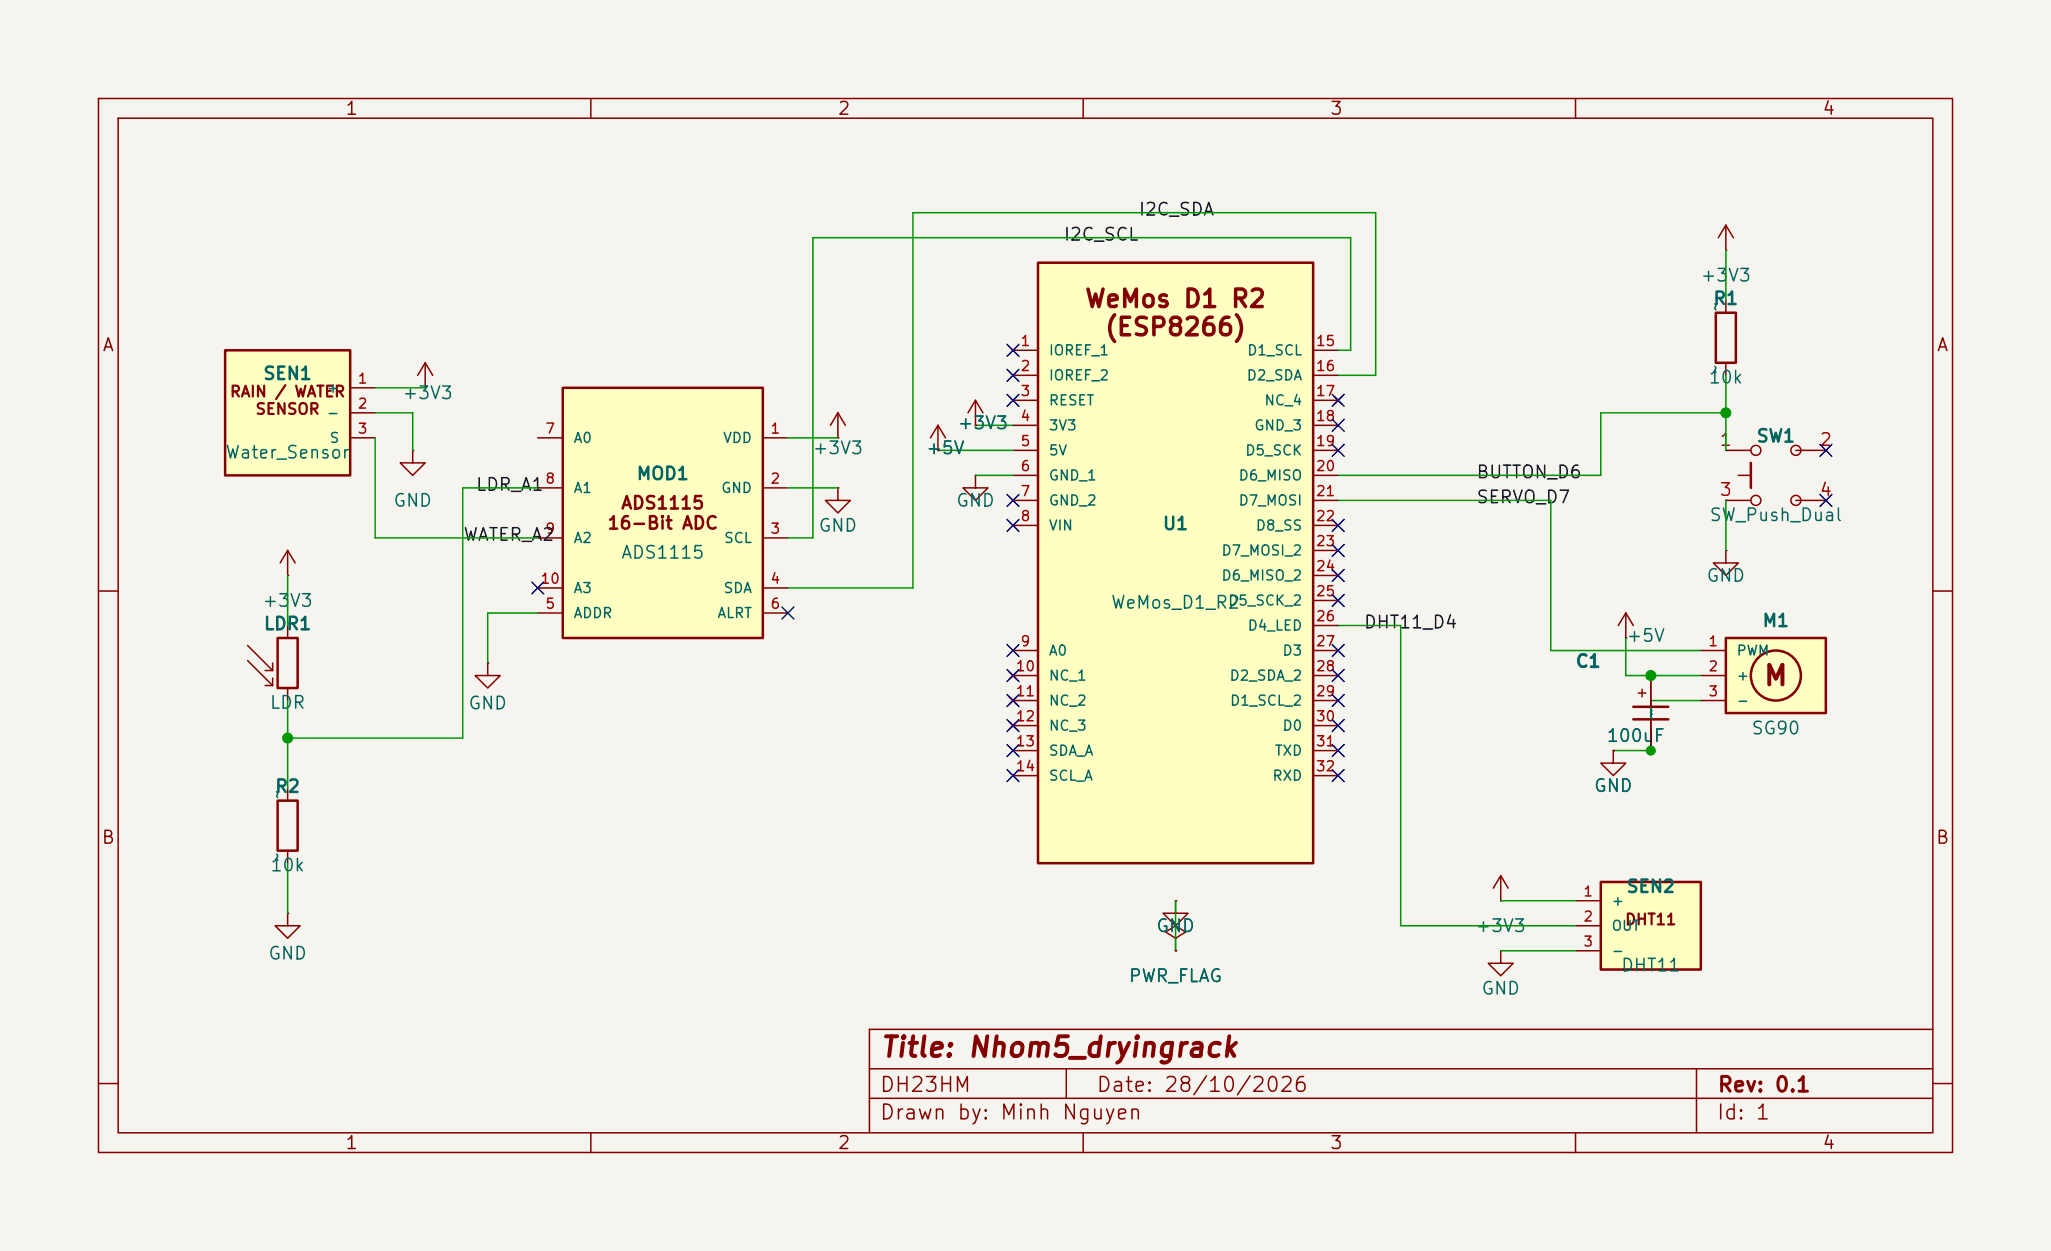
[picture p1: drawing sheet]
<svg xmlns="http://www.w3.org/2000/svg" width="208mm" height="127mm" viewBox="0 0 208 127" stroke-linecap="round" stroke-linejoin="round" font-family="sans-serif">
<path d="M0 0h208.3v127h-208.3z" fill="#f5f4ef" stroke="#f5f4ef" stroke-width=".1"/>
<g fill="none" stroke="#840000" stroke-width=".15">
<path d="M10 10h188.3v107h-188.3zM12 12h184.3v103h-184.3zM60 10v2M110 10v2M160 10v2M41.9 45.7v1.3h1.3l-1.3 1.3-1.3-1.3h1.3M41.9 45.7h.1M10 60h2M196.3 60h2M10 110h2M60 115v2M88.3 111.5h108"/>
<path d="M88.3 108.5h108M108.3 108.5v3M110 115v2M160 115v2M172.3 108.5v6.5M196.3 110h2M196.3 104.5h-108v10.5"/>
</g>
<path d="M22.9 35.6h12.7v12.7h-12.7z" fill="#ffffc2"/>
<path d="M22.9 35.6h12.7v12.7h-12.7z" fill="none" stroke="#840000" stroke-width=".25"/>
<path d="M35.6 39.4h2.5M35.6 41.9h2.5M35.6 44.5h2.5" fill="none" stroke="#840000" stroke-width=".15"/>
<path d="M175.3 64.8h10.1v7.6h-10.1z" fill="#ffffc2"/>
<g fill="none" stroke="#840000" stroke-width=".25">
<path d="M177.8 47v2.5M28.2 64.8h2v5.1h-2zM175.3 64.8h10.1v7.6h-10.1z"/>
<circle cx="180.3" cy="68.6" r="2.54"/>
</g>
<g fill="none" stroke="#840000" stroke-width=".15">
<path d="M29.2 58.4h.1M29.2 55.9v2.5M29.2 55.9l-.8 1.3M29.2 55.9l.8 1.3M95.2 45.7h.1M95.2 43.2l-.7 1.3M95.2 43.2l.8 1.3M95.2 43.2v2.5M175.3 45.7h.1M175.3 50.8h.1M175.3 55.9v1.3h1.2l-1.2 1.2-1.3-1.2h1.3M175.3 55.9h.1"/>
<path d="M175.3 45.7h2.5M175.3 50.8h2.5M176.5 48.3h1.3M182.4 45.7h3M182.4 50.8h3M185.4 45.7h.1M185.4 50.8h.1M25.1 65.5l2.6 2.6M25.1 67.1l2.6 2.5M26.9 68.1h.8M26.9 69.6h.8M27.7 67.3v.8"/>
<path d="M27.7 68.8v.8M29.2 63.5v1.3M29.2 69.9v1.2M172.7 66h2.6M172.7 68.6h2.6M172.7 71.1h2.6M119.4 95.3l1-.7-1-.6-1 .6 1 .7v1.2M119.4 96.5h.1M119.4 91.4v1.3h1.2l-1.2 1.3-1.3-1.3h1.3M119.4 91.4h.1M152.4 96.5v1.3h1.3l-1.3 1.3-1.3-1.3h1.3M152.4 96.5h.1"/>
<circle cx="178.3" cy="50.8" r=".51"/>
<circle cx="178.3" cy="45.7" r=".51"/>
<circle cx="182.4" cy="50.8" r=".51"/>
<circle cx="182.4" cy="45.7" r=".51"/>
</g>
<path d="M162.6 89.5h10.1v8.9h-10.1z" fill="#ffffc2"/>
<path d="M165.9 71.8h3.5M165.9 73h3.5M28.2 81.3h2v5.1h-2zM162.6 89.5h10.1v8.9h-10.1z" fill="none" stroke="#840000" stroke-width=".25"/>
<g fill="none" stroke="#840000" stroke-width=".15">
<path d="M85.1 49.5v1.3h1.3l-1.3 1.3-1.3-1.3h1.3M85.1 49.5h.1M85.1 44.5h.1M85.1 41.9l-.8 1.3M85.1 41.9l.8 1.3M85.1 41.9v2.6M99.1 48.3v1.2h1.2l-1.2 1.3-1.3-1.3h1.3M99.1 48.3h.1M163.8 76.2v1.3h1.3l-1.3 1.2-1.2-1.2h1.2M163.8 76.2h.1M165.1 64.8h.1M165.1 62.2l-.8 1.3"/>
<path d="M165.1 62.2l.8 1.3M165.1 62.2v2.6M166.4 70.4h.7M166.8 70v.7M167.6 68.6v3.2M167.6 73v3.2M29.2 92.7v1.3h1.3l-1.3 1.3-1.3-1.3h1.3M29.2 92.7h.1M29.2 80v1.3M29.2 86.4v1.2M152.4 91.4h.1M152.4 88.9l-.8 1.3"/>
<path d="M152.4 88.9l.8 1.3M152.4 88.9v2.5M160 91.4h2.6M160 94h2.6M160 96.5h2.6"/>
</g>
<path d="M57.1 39.4h20.4v25.4h-20.4z" fill="#ffffc2"/>
<path d="M57.1 39.4h20.4v25.4h-20.4zM174.2 31.8h2.1v5h-2.1z" fill="none" stroke="#840000" stroke-width=".25"/>
<g fill="none" stroke="#840000" stroke-width=".15">
<path d="M43.2 39.4h.1M43.2 36.8l-.8 1.3M43.2 36.8l.7 1.3M43.2 36.8v2.6M175.3 25.4h.1M175.3 22.9v2.5M175.3 30.5v1.3M175.3 36.8v1.3M175.3 22.9l-.8 1.2M175.3 22.9l.7 1.2M54.6 44.5h2.5M54.6 49.5h2.5"/>
<path d="M54.6 54.6h2.5M54.6 59.7h2.5M77.5 44.5h2.5M77.5 49.5h2.5M77.5 54.6h2.5M77.5 59.7h2.5M49.5 67.3v1.3h1.3l-1.3 1.3-1.2-1.3h1.2M49.5 67.3h.1M54.6 62.2h2.5M77.5 62.2h2.5"/>
</g>
<path d="M105.4 26.7h27.9v60.9h-27.9z" fill="#ffffc2"/>
<path d="M105.4 26.7h27.9v60.9h-27.9z" fill="none" stroke="#840000" stroke-width=".25"/>
<g fill="none" stroke="#840000" stroke-width=".15">
<path d="M102.9 35.6h2.5M102.9 38.1h2.5M133.3 35.6h2.6M133.3 38.1h2.6M95.2 45.7h.1M99.1 43.2h.1M99.1 40.6l-.8 1.3M99.1 40.6l.7 1.3M99.1 40.6v2.6M102.9 40.6h2.5M102.9 43.2h2.5M102.9 45.7h2.5"/>
<path d="M102.9 48.3h2.5M102.9 50.8h2.5M102.9 53.3h2.5M133.3 40.6h2.6M133.3 43.2h2.6M133.3 45.7h2.6M133.3 48.3h2.6M133.3 50.8h2.6M133.3 53.3h2.6M133.3 55.9h2.6M133.3 58.4h2.6M135.5 40.3l.8 .7"/>
<path d="M136.3 40.3l-.8 .7M102.5 68.2l.8 .8M102.5 70.7l.8 .8M102.5 73.3l.8 .7M102.9 66h2.5M102.9 68.6h2.5M102.9 71.1h2.5M102.9 73.7h2.5M102.9 76.2h2.5M102.9 78.7h2.5M103.3 68.2l-.8 .8M103.3 70.7l-.8 .8"/>
<path d="M103.3 73.3l-.8 .7M133.3 66h2.6M133.3 68.6h2.6M133.3 71.1h2.6M133.3 73.7h2.6M133.3 76.2h2.6M133.3 78.7h2.6M133.3 61h2.6M133.3 63.5h2.6M163.8 76.2h.1M167.6 68.6v3.2M167.6 73v3.2"/>
<path d="M119.4 91.4h.1M119.4 96.5h.1"/>
</g>
<g fill="none" stroke="#009600" stroke-width=".15">
<path d="M38.1 39.4h5.1M135.9 35.6h1.3v-11.5h-54.7v30.5h-2.5M135.9 38.1h3.8v-16.5h-47v38.1h-12.7M175.3 25.4v5.1M175.3 38.1v7.6M29.2 58.4v5.1M38.1 44.5v10.1h16.5M38.1 41.9h3.8v3.8M54.6 49.5h-7.6v25.4h-17.8M80 44.5h5.1M80 49.5h5.1M95.2 45.7h7.7"/>
<path d="M99.1 48.3h3.8M99.1 43.2h3.8M135.9 50.8h21.6v15.2h15.2M175.3 41.9h-12.7v6.4h-26.7M175.3 50.8v5.1M29.2 71.1v8.9M54.6 62.2h-5.1v5.1M135.9 63.5h6.3v30.5h17.8M165.1 64.8v3.8h7.6M172.7 71.1h-5.1v5.1h-3.8M29.2 87.6v5.1M119.4 91.4v5.1"/>
<path d="M152.4 96.5h7.6M152.4 91.4h7.6"/>
</g>
<g fill="none" stroke="#000084" stroke-width=".15">
<path d="M102.3 37.5l1.2 1.2M102.3 35l1.2 1.2M103.5 37.5l-1.2 1.2M103.5 35l-1.2 1.2M54 59.1l1.2 1.2M55.2 59.1l-1.2 1.2M102.3 52.7l1.2 1.2M102.3 50.2l1.2 1.2M102.3 40l1.2 1.2M103.5 52.7l-1.2 1.2M103.5 50.2l-1.2 1.2M103.5 40l-1.2 1.2"/>
<path d="M135.3 45.1l1.2 1.2M135.3 55.3l1.2 1.2M135.3 52.7l1.2 1.2M135.3 57.8l1.2 1.2M135.3 40l1.2 1.2M135.3 42.6l1.2 1.2M136.5 42.6l-1.2 1.2M136.5 40l-1.2 1.2M136.5 45.1l-1.2 1.2M136.5 55.3l-1.2 1.2M136.5 52.7l-1.2 1.2M136.5 57.8l-1.2 1.2"/>
<path d="M184.8 50.2l1.2 1.2M184.8 45.1l1.2 1.2M186 50.2l-1.2 1.2M186 45.1l-1.2 1.2M79.4 61.6l1.2 1.2M80.6 61.6l-1.2 1.2M102.3 65.4l1.2 1.2M102.3 75.6l1.2 1.2M102.3 73.1l1.2 1.2M102.3 78.1l1.2 1.2M102.3 70.5l1.2 1.2M102.3 68l1.2 1.2"/>
<path d="M103.5 65.4l-1.2 1.2M103.5 75.6l-1.2 1.2M103.5 73.1l-1.2 1.2M103.5 78.1l-1.2 1.2M103.5 70.5l-1.2 1.2M103.5 68l-1.2 1.2M135.3 65.4l1.2 1.2M135.3 60.4l1.2 1.2M135.3 78.1l1.2 1.2M135.3 73.1l1.2 1.2M135.3 75.6l1.2 1.2M135.3 70.5l1.2 1.2"/>
<path d="M135.3 68l1.2 1.2M136.5 65.4l-1.2 1.2M136.5 60.4l-1.2 1.2M136.5 78.1l-1.2 1.2M136.5 73.1l-1.2 1.2M136.5 75.6l-1.2 1.2M136.5 70.5l-1.2 1.2M136.5 68l-1.2 1.2"/>
</g>
<g fill="#009600" stroke="#009600" stroke-width=".1">
<circle cx="29.2" cy="74.9" r=".51"/>
<circle cx="167.6" cy="76.2" r=".46"/>
<circle cx="175.3" cy="41.9" r=".51"/>
<circle cx="167.6" cy="68.6" r=".51"/>
</g>
<g font-size="2" fill="#840000">
<text x="179" y="70.1">M</text>
<text x="89.3" y="107.8">Title: Nhom5_dryingrack</text>
</g>
<g font-size="1.8" fill="#840000">
<text x="110.1" y="31.7">WeMos D1 R2</text>
<text x="112.1" y="34.5">(ESP8266)</text>
</g>
<g font-size="1.5" fill="#840000">
<text x="89.2" y="111.2">DH23HM</text>
<text x="111.2" y="111.2">Date: 28/10/2026</text>
<text x="174.3" y="111.2">Rev: 0.1</text>
<text x="89.2" y="114">Drawn by: Minh Nguyen</text>
<text x="174.2" y="114">Id: 1</text>
</g>
<g font-size="1.3" fill="#840000">
<text x="35" y="12">1</text>
<text x="85" y="12">2</text>
<text x="135" y="12">3</text>
<text x="185" y="12">4</text>
<text x="10.3" y="36">A</text>
<text x="196.6" y="36">A</text>
<text x="63" y="52">ADS1115</text>
<text x="61.6" y="54.1">16-Bit ADC</text>
<text x="10.2" y="86">B</text>
<text x="196.5" y="86">B</text>
<text x="35" y="117">1</text>
<text x="85" y="117">2</text>
<text x="135" y="117">3</text>
<text x="185" y="117">4</text>
</g>
<g font-size="1.3" fill="#0f0f0f">
<text x="115.5" y="22.2">I2C_SDA</text>
<text x="107.9" y="24.7">I2C_SCL</text>
<text x="48.2" y="50.1">LDR_A1</text>
<text x="149.8" y="51.4">SERVO_D7</text>
<text x="149.8" y="48.9">BUTTON_D6</text>
<text x="47" y="55.2">WATER_A2</text>
<text x="138.4" y="64.1">DHT11_D4</text>
</g>
<g font-size="1.3" fill="#006464">
<text x="172.6" y="28.9">+3V3</text>
<text x="173.9" y="31.2">R1</text>
<text x="175.1" y="31.7" transform="rotate(-90 175.1 31.7)">~</text>
<text x="26.6" y="38.9">SEN1</text>
<text x="40.8" y="40.8">+3V3</text>
<text x="173.4" y="39.3">10k</text>
<text x="175.1" y="38" transform="rotate(-90 175.1 38)">~</text>
<text x="22.8" y="46.9">Water_Sensor</text>
<text x="82.4" y="46.4">+3V3</text>
<text x="93.9" y="46.4">+5V</text>
<text x="97.2" y="43.9">+3V3</text>
<text x="178.3" y="45.2">SW1</text>
<text x="39.8" y="51.8">GND</text>
<text x="64.6" y="49">MOD1</text>
<text x="97" y="51.8">GND</text>
<text x="173.5" y="53.2">SW_Push_Dual</text>
<text x="63" y="57">ADS1115</text>
<text x="83" y="54.3">GND</text>
<text x="118" y="54.1">U1</text>
<text x="173.2" y="59.4">GND</text>
<text x="26.5" y="61.9">+3V3</text>
<text x="26.7" y="64.3">LDR1</text>
<text x="112.7" y="62.1">WeMos_D1_R2</text>
<text x="165.1" y="65.5">+5V</text>
<text x="178.9" y="64">M1</text>
<text x="159.9" y="68.1">C1</text>
<text x="27.3" y="72.3">LDR</text>
<text x="47.5" y="72.3">GND</text>
<text x="163.1" y="75.6">100uF</text>
<text x="168.6" y="73.1" transform="rotate(-90 168.6 73.1)">~</text>
<text x="177.8" y="74.9">SG90</text>
<text x="27.8" y="80.8">R2</text>
<text x="29.1" y="81.2" transform="rotate(-90 29.1 81.2)">~</text>
<text x="161.8" y="80.7">GND</text>
<text x="27.4" y="88.8">10k</text>
<text x="29.1" y="87.6" transform="rotate(-90 29.1 87.6)">~</text>
<text x="117.3" y="94.9">GND</text>
<text x="149.7" y="94.9">+3V3</text>
<text x="165.1" y="90.9">SEN2</text>
<text x="27.1" y="97.7">GND</text>
<text x="114.5" y="100">PWR_FLAG</text>
<text x="150.3" y="101.3">GND</text>
<text x="164.5" y="98.9">DHT11</text>
</g>
<g font-size="1.3" fill="#a90000">
<text x="174.5" y="45.6">1</text>
<text x="184.7" y="45.6">2</text>
<text x="174.5" y="50.7">3</text>
<text x="184.7" y="50.7">4</text>
</g>
<g font-size="1.1" fill="#840000">
<text x="23.3" y="40.6">RAIN / WATER</text>
<text x="25.9" y="42.4">SENSOR</text>
<text x="164.9" y="94.2">DHT11</text>
</g>
<g font-size="1" fill="#a90000">
<text x="103.6" y="35.4">1</text>
<text x="133.6" y="35.4">15</text>
<text x="36.3" y="39.2">1</text>
<text x="36.3" y="41.7">2</text>
<text x="103.6" y="37.9">2</text>
<text x="103.6" y="40.5">3</text>
<text x="133.6" y="37.9">16</text>
<text x="133.6" y="40.5">17</text>
<text x="36.3" y="44.3">3</text>
<text x="55.3" y="44.3">7</text>
<text x="78.2" y="44.3">1</text>
<text x="103.6" y="43">4</text>
<text x="103.6" y="45.5">5</text>
<text x="133.6" y="43">18</text>
<text x="133.6" y="45.5">19</text>
<text x="55.3" y="49.3">8</text>
<text x="78.2" y="49.3">2</text>
<text x="103.6" y="48.1">6</text>
<text x="103.6" y="50.6">7</text>
<text x="103.6" y="53.2">8</text>
<text x="133.6" y="48.1">20</text>
<text x="133.6" y="50.6">21</text>
<text x="133.6" y="53.2">22</text>
<text x="54.8" y="59.5">10</text>
<text x="55.3" y="54.4">9</text>
<text x="78.2" y="54.4">3</text>
<text x="78.2" y="59.5">4</text>
<text x="133.6" y="55.7">23</text>
<text x="133.6" y="58.2">24</text>
<text x="55.3" y="62">5</text>
<text x="78.2" y="62">6</text>
<text x="103.6" y="65.9">9</text>
<text x="133.6" y="60.8">25</text>
<text x="133.6" y="63.3">26</text>
<text x="133.6" y="65.9">27</text>
<text x="173.4" y="65.9">1</text>
<text x="103.1" y="68.4">10</text>
<text x="103.1" y="70.9">11</text>
<text x="133.6" y="68.4">28</text>
<text x="133.6" y="70.9">29</text>
<text x="173.4" y="68.4">2</text>
<text x="173.4" y="70.9">3</text>
<text x="103.1" y="73.5">12</text>
<text x="103.1" y="76">13</text>
<text x="133.6" y="73.5">30</text>
<text x="133.6" y="76">31</text>
<text x="103.1" y="78.6">14</text>
<text x="133.6" y="78.6">32</text>
<text x="160.7" y="91.3">1</text>
<text x="160.7" y="93.8">2</text>
<text x="160.7" y="96.3">3</text>
</g>
<g font-size="1" fill="#006464">
<text x="33.1" y="40.1">+</text>
<text x="106.4" y="36.3">IOREF_1</text>
<text x="106.4" y="38.9">IOREF_2</text>
<text x="106.4" y="41.4">RESET</text>
<text x="126.5" y="38.9">D2_SDA</text>
<text x="126.6" y="36.3">D1_SCL</text>
<text x="128.3" y="41.4">NC_4</text>
<text x="33.1" y="42.7">-</text>
<text x="33.4" y="45.2">S</text>
<text x="58.2" y="45.2">A0</text>
<text x="73.3" y="45.2">VDD</text>
<text x="106.4" y="43.9">3V3</text>
<text x="106.4" y="46.5">5V</text>
<text x="126.4" y="46.5">D5_SCK</text>
<text x="127.3" y="43.9">GND_3</text>
<text x="58.2" y="50.3">A1</text>
<text x="73.2" y="50.3">GND</text>
<text x="106.4" y="49">GND_1</text>
<text x="106.4" y="51.6">GND_2</text>
<text x="125.7" y="49">D6_MISO</text>
<text x="125.7" y="51.6">D7_MOSI</text>
<text x="58.2" y="55.4">A2</text>
<text x="73.4" y="55.4">SCL</text>
<text x="106.4" y="54.1">VIN</text>
<text x="124" y="56.6">D7_MOSI_2</text>
<text x="124" y="59.2">D6_MISO_2</text>
<text x="127.4" y="54.1">D8_SS</text>
<text x="58.2" y="63">ADDR</text>
<text x="58.2" y="60.5">A3</text>
<text x="72.8" y="63">ALRT</text>
<text x="73.4" y="60.5">SDA</text>
<text x="124.6" y="61.7">D5_SCK_2</text>
<text x="126.6" y="64.3">D4_LED</text>
<text x="106.4" y="66.8">A0</text>
<text x="106.4" y="69.3">NC_1</text>
<text x="106.4" y="71.9">NC_2</text>
<text x="124.8" y="69.3">D2_SDA_2</text>
<text x="124.8" y="71.9">D1_SCL_2</text>
<text x="130.1" y="66.8">D3</text>
<text x="176.3" y="66.8">PWM</text>
<text x="176.3" y="69.3">+</text>
<text x="176.3" y="71.9">-</text>
<text x="106.4" y="74.4">NC_3</text>
<text x="106.4" y="77">SDA_A</text>
<text x="129.4" y="77">TXD</text>
<text x="130.1" y="74.4">D0</text>
<text x="106.4" y="79.5">SCL_A</text>
<text x="129.1" y="79.5">RXD</text>
<text x="163.6" y="92.2">+</text>
<text x="163.6" y="94.7">OUT</text>
<text x="163.6" y="97.3">-</text>
</g>
</svg>
